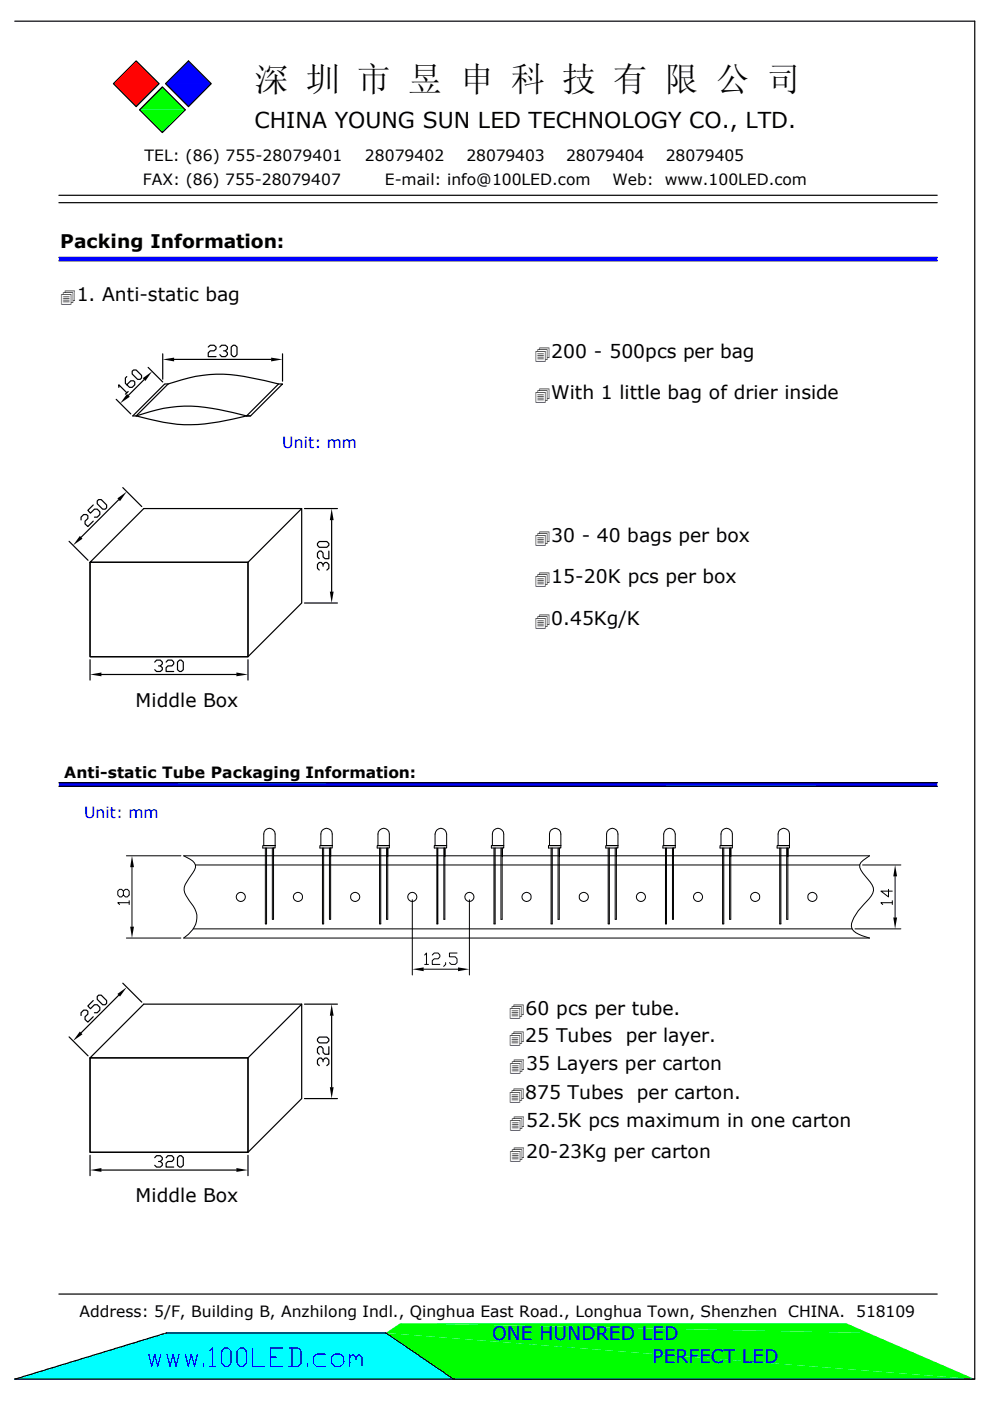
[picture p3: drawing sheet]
<svg xmlns="http://www.w3.org/2000/svg" width="210mm" height="297mm" viewBox="0 0 210 297" stroke-linecap="round" stroke-linejoin="round" font-family="sans-serif">
<path d="M12.5 166h186.2" fill="none" stroke="#00f" stroke-width=".21"/>
<g fill="#00f">
<path d="M12.5 166l186.2 .7h-186.2z"/>
<path d="M12.5 166h186.2v.7z"/>
</g>
<path d="M12.5 54.6h186.2M12.5 166.7h186.2" fill="none" stroke="#00f" stroke-width=".21"/>
<path d="M12.5 55.3h186.2M12.5 54.6h186.2M12.5 166h186.2M12.5 166.7h186.2" fill="none" stroke="#000" stroke-width=".25"/>
<g fill="#00f">
<path d="M12.5 54.6l186.2 .7h-186.2z"/>
<path d="M12.5 54.6h186.2v.7z"/>
</g>
<path d="M12.5 55.3h186.2" fill="none" stroke="#00f" stroke-width=".21"/>
<path d="M12.5 43h186.2M12.5 41.4h186.2M12.5 274.4h186.2" fill="none" stroke="#000" stroke-width=".25"/>
<g fill="#00f">
<path d="M35.1 17.7l4.9-4.8 4.8 4.8z"/>
<path d="M35.1 17.7h9.7l-4.8 4.9z"/>
</g>
<g fill="#0f0">
<path d="M34.4 18.4l4.9 4.9h-9.7z"/>
<path d="M29.6 23.3h9.7l-4.9 4.8z"/>
</g>
<g fill="#f00">
<path d="M24 17.7l4.9-4.8 4.8 4.8z"/>
<path d="M24 17.7h9.7l-4.8 4.9z"/>
</g>
<g fill="none" stroke="#000" stroke-width=".25">
<path d="M3.1 4.5h203.6v287.9h-203.6M28.9 12.9l4.8 4.8-4.8 4.9-4.9-4.9zM34.4 18.4l4.9 4.9-4.9 4.8-4.8-4.8zM35.1 17.7l4.9-4.8 4.8 4.8-4.8 4.9zM26.9 79.8l-.3 .3v1.2l.9 .8h.5l.6-.5v-.6l-.3-.3h-.6l-.8 .9M28 78.7l.3-.3h.6l1.1 1.2v.5l-.3 .3h-.5l-1.2-1.1zM31.4 77.9l3.1 3.1M34.5 75v5.4M36.9 76.2h20.6M44.2 73.6l.4-.4h.8l.4 .4v.4l-.4 .4h-.8l-.4 .4v.8h1.6M46.6 73.6l.4-.4h.8l.4 .4v.4l-.4 .4h-.4M47.8 74.4l.4 .4v.4l-.4 .4h-.8l-.4-.4"/>
<path d="M49 73.6l.4-.4h.4l.4 .4v1.6l-.4 .4h-.4l-.4-.4zM59.9 75v5.8M24.6 84.7l3.1 3.1M25.2 82.1v-.5l1.7 1.7M27.2 83l-.6 .6M28.9 88.2a39.1 39.1 0 0 0 13.1 1.8l1.4-.1a63.8 63.8 0 0 0 8.9-1.7M28.9 88.2a30.1 30.1 0 0 1 17.5-1.4l5.9 1.4M30.6 80.5l-3.4 3.3M35.6 81.4a29.6 29.6 0 0 1 17.6-1.3l5.9 1.3M35.6 81.4h-.7l-6.7 6.8h.7M35.6 81.4l-6.7 6.8M52.3 88.2l6.8-6.8h.8l-6.8 6.8z"/>
<path d="M52.3 88.2h.8M14.6 114.8l4.1 4M17.2 110.2v-.6l.5-.5h.6l.3 .3v.5l-.6 .6v.6l.6 .5 1.2-1.1M19.1 119.2h33.5v20h-33.5zM19.1 119.2h33.5v20h-33.5v-20l11.4-11.4h33.5v20.1l-11.4 11.3M19.8 107.1l-1.2 1.1 .6 .6 .8-.9h.6l.6 .6v.6l-.6 .5h-.6M20.9 105.9h.6l1.1 1.2v.6l-.3 .2h-.5l-1.2-1.1v-.6zM25.1 106l-7.9 7.9M26 103.4l4.1 4M64 107.8l-11.4 11.4M64.6 107.8h6.9M67.7 114.8h1.6l.4 .4v.4l-.4 .4h-1.6l-.4-.4v-.4z"/>
<path d="M68.5 119.7l.4-.4h.4l.4 .4v.8l-.4 .4M69.7 116.8v1.7h-.8l-.4-.4v-.8l-.4-.5h-.4l-.4 .5v.8l.4 .4M70.3 110.3v15.1M19.1 139.9v4.3M52.6 139.9v4.3M64.6 127.9h6.9M68.5 120.1v-.4l-.4-.4h-.4l-.4 .4v.8l.4 .4M21.5 143h28.6M32.8 140.4l.4-.4h.8l.4 .4v.4l-.4 .4h-.4M34 141.2l.4 .4v.4l-.4 .4h-.8l-.4-.4M35.2 140.4l.4-.4h.8l.4 .4v.4l-.4 .4h-.8l-.4 .4v.8h1.6M37.6 140.4l.5-.4h.3l.5 .4v1.6l-.5 .4h-.3l-.5-.4z"/>
</g>
<path d="M34.5 76.2l2.4-.4v.8zM57.5 75.8l2.4 .4-2.4 .4zM26.9 83.5l.6 .6-2 1.4zM30.3 80.2l2-1.5-1.5 2.1zM16.9 113.6l.6 .6-2 1.4zM24.9 105.7l2-1.5-1.5 2.1zM70.3 107.8l.4 2.5h-.8zM69.9 125.4h.8l-.4 2.5zM19.1 143l2.4-.4v.8zM50.1 142.6l2.5 .4-2.5 .4z" fill="#000"/>
<g fill="none" stroke="#00f" stroke-width=".25">
<path d="M31.5 287.1l.7 2.6 .6-2.6 .6 2.6 .7-2.6M35.4 287.1l.7 2.6 .6-2.6 .6 2.6 .7-2.6M39.3 287.1l.6 2.6 .7-2.6 .6 2.6 .7-2.6M43.1 289v.7M44.4 286.4l.7-.6v3.9M44.4 289.7h1.4M47.7 285.8h.6l.7 .6v2.6l-.7 .7h-.6l-.7-.7v-2.6zM50.2 286.4l.7-.6h.7l.6 .6v2.6l-.6 .7h-.7l-.7-.7zM53.5 285.8v3.9h2.6M57.4 287.7h1.3M59.9 285.8h-2.5v3.9h2.5M61.3 285.8h1.9l.6 .6v2.6l-.6 .7h-1.9"/>
<path d="M61.9 285.8v3.9M65.2 289v.7M69 287.1h-1.9l-.7 .6v1.3l.7 .7h1.9M71 287.1h1.2l.7 .6v1.3l-.7 .7h-1.2l-.7-.7v-1.3zM74.2 287.7l.6-.6 .7 .6v.7M74.2 287.1v2.6M75.5 287.7l.6-.6 .7 .6v2"/>
</g>
<g fill="#0f0">
<path d="M81.8 282.6l3.1-2.1 99.2 2.1z"/>
<path d="M84.9 280.5h94.5l4.7 2.1z"/>
<path d="M81.8 282.6l124.9 9.8h-110.5z"/>
<path d="M81.8 282.6h102.3l22.6 9.8z"/>
</g>
<path d="M35.3 282.6h46.5" fill="none" stroke="#0ff" stroke-width=".21"/>
<g fill="#0ff">
<path d="M3.1 292.4l32.2-9.8 60.9 9.8z"/>
<path d="M35.3 282.6h46.5l14.4 9.8z"/>
</g>
<path d="M3.1 292.4h93.1" fill="none" stroke="#0ff" stroke-width=".21"/>
<g fill="none" stroke="#000" stroke-width=".25">
<path d="M14.6 219.8l4.1 4.1M17.2 215.3v-.6l.5-.5h.6l.3 .2v.6l-.6 .6v.6l.6 .5 1.2-1.1M19.8 212.1l-1.2 1.2 .6 .6 .8-.9h.6l.6 .6v.6l-.6 .5h-.6M20.6 211.3l.3-.3h.6l1.1 1.1v.6l-.3 .3h-.5l-1.2-1.1zM25.1 211l-7.9 8M26 208.5l4.1 4M64 212.9l-11.4 11.4M64.6 212.9h6.9M67.7 219.9h1.6l.4 .4v.4l-.4 .4h-1.6l-.4-.4v-.4zM70.3 215.4v15.1M19.1 224.3h33.5v20h-33.5zM19.1 224.3h33.5v20h-33.5v-20l11.4-11.4h33.5v20l-11.4 11.4"/>
<path d="M64.6 232.9h6.9M68.5 225.1v-.3l-.4-.5h-.4l-.4 .5v.8l.4 .3M68.5 224.8l.4-.5h.4l.4 .5v.8l-.4 .3M69.7 221.9v1.6h-.8l-.4-.4v-.8l-.4-.4h-.4l-.4 .4v.8l.4 .4M19.1 244.9v4.4M21.5 248.1h28.6M32.8 245.5l.4-.5h.8l.4 .5v.3l-.4 .5h-.4M34 246.3l.4 .3v.5l-.4 .3h-.8l-.4-.3M35.2 245.5l.4-.5h.8l.4 .5v.3l-.4 .5h-.8l-.4 .3v.8h1.6M37.6 245.5l.5-.5h.3l.5 .5v1.6l-.5 .3h-.3l-.5-.3zM52.6 244.9v4.4M3.4 292.3l-.3 .1h203.6"/>
<path d="M3.9 292.2l-.3 .1M4.3 292.1h-.3M4.8 291.9l-.3 .1M5.2 291.8h-.3M5.7 291.6l-.3 .1M6.1 291.5l-.3 .1M6.6 291.4l-.3 .1M7 291.3h-.3M7.4 291.1l-.3 .1M7.9 291h-.3M8.3 290.8l-.3 .1M8.8 290.7l-.3 .1"/>
<path d="M9.2 290.6l-.3 .1M9.7 290.5h-.3M10.1 290.3l-.3 .1M10.5 290.2h-.3M11 290l-.3 .1M11.4 289.9l-.3 .1M11.9 289.8l-.3 .1M12.3 289.6l-.3 .1M12.7 289.5l-.3 .1M13.2 289.4h-.3M13.6 289.2l-.3 .1M14.1 289.1l-.3 .1"/>
<path d="M14.5 289l-.3 .1M14.9 288.8l-.3 .1M15.4 288.7l-.3 .1M15.8 288.5l-.3 .1M16.3 288.4l-.3 .1M16.7 288.3l-.3 .1M17.1 288.1l-.3 .2M17.6 288l-.3 .1M18 287.9l-.3 .1M18.5 287.7l-.3 .1M18.9 287.6l-.3 .1M19.3 287.5l-.3 .1"/>
<path d="M19.8 287.3l-.3 .1M20.2 287.2l-.3 .1M20.7 287.1l-.3 .1M21.1 286.9l-.3 .1M21.5 286.8l-.2 .1M22 286.6l-.3 .2M22.4 286.5l-.3 .1M22.9 286.4l-.3 .1M23.3 286.3h-.3M23.7 286.1l-.2 .1M24.2 286l-.3 .1M24.6 285.8l-.3 .1"/>
<path d="M25.1 285.7l-.3 .1M25.5 285.6l-.3 .1M26 285.5h-.3M26.4 285.3l-.3 .1M26.8 285.2l-.3 .1M27.3 285l-.3 .1M27.7 284.9l-.3 .1M28.2 284.8l-.3 .1M28.6 284.7h-.3M29.1 284.5l-.3 .1M29.5 284.4h-.3M29.9 284.2l-.3 .1"/>
<path d="M30.4 284.1l-.3 .1M30.8 284l-.3 .1M31.3 283.8l-.3 .1M31.7 283.7l-.3 .1M32.2 283.6h-.3M32.6 283.4l-.3 .1M33 283.3l-.3 .1M33.5 283.2l-.3 .1M33.9 283l-.3 .1M34.4 282.9l-.3 .1M34.8 282.7l-.3 .1M35.6 282.6l-.6 .1"/>
<path d="M35.8 282.6h.3M36.2 282.6h.3M36.7 282.6h.3M37.1 282.6h.4M37.6 282.6h.3M38.1 282.6h.3M38.5 282.6h.3M39 282.6h.3M39.5 282.6h.3M39.9 282.6h.3M40.4 282.6h.3M40.9 282.6h.2"/>
<path d="M41.3 282.6h.3M41.8 282.6h.3M42.2 282.6h.3M42.7 282.6h.3M43.1 282.6h.4M43.6 282.6h.3M44.1 282.6h.3M44.5 282.6h.3M45 282.6h.3M45.5 282.6h.3M45.9 282.6h.3M46.4 282.6h.3"/>
<path d="M46.9 282.6h.3M47.3 282.6h.3M47.8 282.6h.3M48.2 282.6h.3M48.7 282.6h.3M49.1 282.6h.3M49.6 282.6h.3M50.1 282.6h.3M50.5 282.6h.3M51 282.6h.3M51.5 282.6h.3M51.9 282.6h.3"/>
<path d="M52.4 282.6h.3M52.8 282.6h.4M53.3 282.6h.3M53.8 282.6h.3M54.2 282.6h.3M54.7 282.6h.3M55.2 282.6h.3M55.6 282.6h.3M56.1 282.6h.3M56.6 282.6h.3M57 282.6h.3M57.4 282.6h.4"/>
<path d="M57.9 282.6h.4M58.4 282.6h.3M58.8 282.6h.3M59.3 282.6h.3M59.8 282.6h.3M60.2 282.6h.3M60.7 282.6h.3M61.2 282.6h.3M61.6 282.6h.3M62.1 282.6h.3M62.5 282.6h.4M63 282.6h.3"/>
<path d="M63.5 282.6h.3M63.9 282.6h.3M64.4 282.6h.3M64.9 282.6h.3M65.3 282.6h.3M65.8 282.6h.3M66.3 282.6h.2M66.7 282.6h.3M67.1 282.6h.4M67.6 282.6h.3M68.1 282.6h.3M68.5 282.6h.3"/>
<path d="M69 282.6h.3M69.5 282.6h.3M69.9 282.6h.3M70.4 282.6h.3M70.9 282.6h.3M71.3 282.6h.3M71.8 282.6h.3M72.2 282.6h.4M72.7 282.6h.3M73.2 282.6h.2M73.6 282.6h.3M74.1 282.6h.3"/>
<path d="M74.5 282.6h.3M75 282.6h.3M75.5 282.6h.3M75.9 282.6h.3M76.4 282.6h.3M76.8 282.6h.4M77.3 282.6h.3M77.8 282.6h.3M78.2 282.6h.3M78.7 282.6h.3M79.2 282.6h.3M79.6 282.6h.3"/>
<path d="M80.1 282.6h.3M80.6 282.6h.3M81 282.6h.3M81.4 282.6l.6 .2M82.2 282.9l.2 .1M82.5 283.1l.3 .2M83 283.4l.2 .2M83.4 283.7l.2 .1M83.7 283.9l.3 .2M84.1 284.2l.3 .2M84.5 284.4l.3 .2M84.9 284.7l.2 .2"/>
<path d="M85.3 284.9l.2 .2M85.6 285.2l.3 .2M86 285.5l.3 .2M86.4 285.7l.3 .2M86.8 286l.2 .2M87.2 286.3l.2 .1M87.5 286.5l.3 .2M87.9 286.8l.3 .1M88.3 287l.3 .2M88.7 287.3l.2 .2M89.1 287.6l.2 .1M89.5 287.8l.2 .2"/>
<path d="M89.8 288.1l.3 .2M90.2 288.3l.3 .2M90.6 288.6l.2 .2M91 288.8l.2 .2M91.4 289.1l.2 .2M91.7 289.4l.3 .2M92.1 289.6l.3 .2M92.5 289.9l.3 .2M92.9 290.2l.2 .1M93.3 290.4l.2 .2M93.6 290.7l.3 .1M94 290.9l.3 .2"/>
<path d="M94.4 291.2l.3 .2M94.8 291.5l.2 .1M95.2 291.7l.2 .2M95.5 292l.3 .1M95.9 292.2l.3 .2"/>
</g>
<g fill="none" stroke="#00f" stroke-width=".25">
<path d="M31.5 287.1l.7 2.6 .6-2.6 .6 2.6 .7-2.6M35.4 287.1l.7 2.6 .6-2.6 .6 2.6 .7-2.6M39.3 287.1l.6 2.6 .7-2.6 .6 2.6 .7-2.6M43.1 289v.7M44.4 286.4l.7-.6v3.9M44.4 289.7h1.4M47.7 285.8h.6l.7 .6v2.6l-.7 .7h-.6l-.7-.7v-2.6zM50.2 286.4l.7-.6h.7l.6 .6v2.6l-.6 .7h-.7l-.7-.7zM53.5 285.8v3.9h2.6M57.4 287.7h1.3M59.9 285.8h-2.5v3.9h2.5M61.3 285.8h1.9l.6 .6v2.6l-.6 .7h-1.9"/>
<path d="M61.9 285.8v3.9M65.2 289v.7M69 287.1h-1.9l-.7 .6v1.3l.7 .7h1.9M71 287.1h1.2l.7 .6v1.3l-.7 .7h-1.2l-.7-.7v-1.3zM74.2 287.7l.6-.6 .7 .6v.7M74.2 287.1v2.6M75.5 287.7l.6-.6 .7 .6v2"/>
</g>
<path d="M28 181.4l.4 2.5h-.8zM27.6 196.5h.8l-.4 2.4zM189.8 183.4l.4 2.4h-.8zM189.4 194.5h.8l-.4 2.4zM16.9 218.7l.6 .6-2 1.4zM24.9 210.7l2-1.4-1.5 2zM70.3 212.9l.4 2.5h-.8zM87.4 205.5l2.4-.4v.8zM97.1 205.1l2.4 .4-2.4 .4zM69.9 230.5h.8l-.4 2.4zM19.1 248.1l2.4-.5v.9zM50.1 247.6l2.5 .5-2.5 .4z" fill="#000"/>
<g fill="none" stroke="#000" stroke-width=".21">
<path d="M56.3 176a1.22 1.22 0 0 1 1.3-.3 1.22 1.22 0 0 1 .7 1.1v3h-2.6v-.5h2.6h-2.4v-2.5zM56.3 179.8v16.1h.2v-16.1M57.7 179.8v15.1h.3v-15.1v1.8M68.4 176a1.22 1.22 0 0 1 1.3-.3 1.22 1.22 0 0 1 .7 1.1v3h-2.6v-.5h2.6h-2.4v-2.5zM68.4 179.8v16.1h.2v-16.1M69.8 179.8v15.1h.3v-15.1v1.8M80.5 179.8v16.1h.2v-16.1M80.5 176a1.19 1.19 0 0 1 1.3-.3 1.19 1.19 0 0 1 .7 1.1v3h-2.5v-.5h2.5h-2.4v-2.5l.1-.4zM82 179.8v15.1h.2v-15.1v1.8M92.6 176a1.22 1.22 0 0 1 1.3-.3 1.22 1.22 0 0 1 .8 1.1v3h-2.6v-.5h2.6h-2.5v-2.5zM92.6 179.8v16.1h.2v-16.1M94.1 179.8v15.1h.2v-15.1v1.8"/>
<path d="M104.7 176a1.22 1.22 0 0 1 1.3-.3 1.22 1.22 0 0 1 .8 1.1v3h-2.6v-.5h2.6h-2.4v-2.5zM104.7 179.8v16.1h.3v-16.1M106.2 179.8v15.1h.3v-15.1v1.8M116.8 176a1.22 1.22 0 0 1 1.4-.3 1.22 1.22 0 0 1 .7 1.1v3h-2.6v-.5h2.6h-2.4v-2.5zM116.8 179.8v16.1h.3v-16.1M118.3 179.8v15.1h.3v-15.1v1.8M128.9 179.8v16.1h.3v-16.1M129 176a1.19 1.19 0 0 1 1.3-.3 1.19 1.19 0 0 1 .7 1.1v3h-2.6v-.5h2.6h-2.4v-2.5l.1-.4zM130.4 179.8v15.1h.3v-15.1v1.8M141.1 176a1.22 1.22 0 0 1 1.3-.3 1.22 1.22 0 0 1 .8 1.1v3h-2.7v-.5h2.7h-2.5v-2.5zM141.1 179.8v16.1h.2v-16.1M142.6 179.8v15.1h.2v-15.1v1.8"/>
<path d="M153.2 176a1.22 1.22 0 0 1 1.3-.3 1.22 1.22 0 0 1 .8 1.1v3h-2.6v-.5h2.6h-2.4v-2.5zM153.2 179.8v16.1h.3v-16.1M154.7 179.8v15.1h.2v-15.1v1.8M165.3 176a1.22 1.22 0 0 1 1.3-.3 1.22 1.22 0 0 1 .8 1.1v3h-2.6v-.5h2.6h-2.4v-2.5zM165.3 179.8v16.1h.3v-16.1M166.8 179.8v15.1h.2v-15.1v1.8M26.2 188.9l.4-.3h.4l.4 .3v.8l-.4 .5h-.4l-.4-.5v-.8l-.4-.3h-.4l-.4 .3v.8l.4 .5h.4l.4-.5M26.8 181.4h11.6M26.8 198.9h11.6M27.4 191.4h-2.4l.4 .4M27.4 191v.8M28 183.9v12.6"/>
<path d="M38.9 181.4h145.5l-1.4 1a1.41 1.41 0 0 0-.5 2.1l.4 .6a10.5 10.5 0 0 1 2.3 3.1 2.71 2.71 0 0 1-1 2.4 12.9 12.9 0 0 0-3.6 5.2 1.91 1.91 0 0 0 1.5 2.3l2.3 .8h-145.5a5.3 5.3 0 0 0 2.8-4.9 6.2 6.2 0 0 0-1.6-3 3.2 3.2 0 0 1-.8-3.5l.7-1.2a4.1 4.1 0 0 0 1.4-2.9 3.6 3.6 0 0 0-2.5-2zM41 196.9h139.7M41.4 183.4h140.9M87.4 190.8v15.9M99.5 190.8v15.9M181.3 196.9h9.7M182.9 183.4h8.1M188.4 188.6v1.6l-1.6-1.3h2.4M189.2 191.4h-2.4l.4 .4M189.2 191v.8M189.8 185.8v8.7M89.8 205.5h7.3"/>
<path d="M90 202.5l.4-.4v2.4M90 204.5h.8M91.7 202.5l.4-.4h.8l.4 .4v.4l-.4 .4h-.8l-.4 .4v.8h1.6M94.5 204.1v.4l-.4 .4M96.9 202.1h-1.6v.8h1.2l.4 .4v.8l-.4 .4h-.8l-.4-.4"/>
<circle cx="51.1" cy="190.2" r=".97"/>
<circle cx="63.2" cy="190.2" r=".96"/>
<circle cx="75.3" cy="190.2" r=".98"/>
<circle cx="87.4" cy="190.2" r=".97"/>
<circle cx="99.5" cy="190.2" r=".97"/>
<circle cx="111.6" cy="190.2" r=".96"/>
<circle cx="123.8" cy="190.2" r=".98"/>
<circle cx="135.9" cy="190.2" r=".97"/>
<circle cx="148" cy="190.2" r=".97"/>
<circle cx="160.1" cy="190.2" r=".96"/>
<circle cx="172.3" cy="190.2" r=".98"/>
</g>
<text font-size="7.2" x="54" y="19.3">深 圳 市 昱 申 科 技 有 限 公 司</text>
<text font-size="4.7" x="54" y="27.1">CHINA YOUNG SUN LED TECHNOLOGY CO., LTD.</text>
<g font-size="4">
<text x="12.8" y="52.5">Packing Information:</text>
<text x="12.7" y="63.8">.1. Anti-static bag</text>
<text x="113.2" y="75.9">.200 - 500pcs per bag</text>
<text x="113.2" y="84.7">.With 1 little bag of drier inside</text>
<text x="113.2" y="115">.30 - 40 bags per box</text>
<text x="113.2" y="123.7">.15-20K pcs per box</text>
<text x="113.2" y="132.4">.0.45Kg/K</text>
<text x="28.7" y="149.9">Middle Box</text>
<text x="107.8" y="215.3">.60 pcs per tube.</text>
<text x="107.8" y="220.9">.25 Tubes</text>
<text x="132.7" y="220.9">per layer.</text>
<text x="107.9" y="226.9">.35 Layers per carton</text>
<text x="107.8" y="233">.875 Tubes</text>
<text x="135" y="233">per carton.</text>
<text x="107.9" y="238.9">.52.5K pcs maximum in one carton</text>
<text x="107.9" y="245.4">.20-23Kg per carton</text>
<text x="28.7" y="254.9">Middle Box</text>
</g>
<g font-size="4" fill="#00f">
<text x="104.4" y="284.1">ONE HUNDRED LED</text>
<text x="106" y="285.9">ONE HUNDRED LED</text>
<text x="138.3" y="289.1">PERFECT LED</text>
<text x="140" y="290.8">PERFECT LED</text>
</g>
<g font-size="3.3">
<text x="30.6" y="34">TEL: (86) 755-28079401</text>
<text x="77.3" y="34">28079402</text>
<text x="98.9" y="34">28079403</text>
<text x="120" y="34">28079404</text>
<text x="141.2" y="34">28079405</text>
<text x="30.3" y="39.2">FAX: (86) 755-28079407</text>
<text x="81.6" y="39.2">E-mail: info@100LED.com</text>
<text x="129.9" y="39.2">Web:</text>
<text x="141" y="39.2">www.100LED.com</text>
<text x="13.6" y="165">Anti-static Tube Packaging Information:</text>
<text x="16.8" y="279.3">Address: 5/F, Building B, Anzhilong Indl., Qinghua East Road., Longhua Town, Shenzhen</text>
<text x="167.1" y="279.3">CHINA.</text>
<text x="181.6" y="279.3">518109</text>
</g>
<g font-size="3.3" fill="#00f">
<text x="59.9" y="95">Unit: mm</text>
<text x="17.8" y="173.5">Unit: mm</text>
</g>
</svg>
